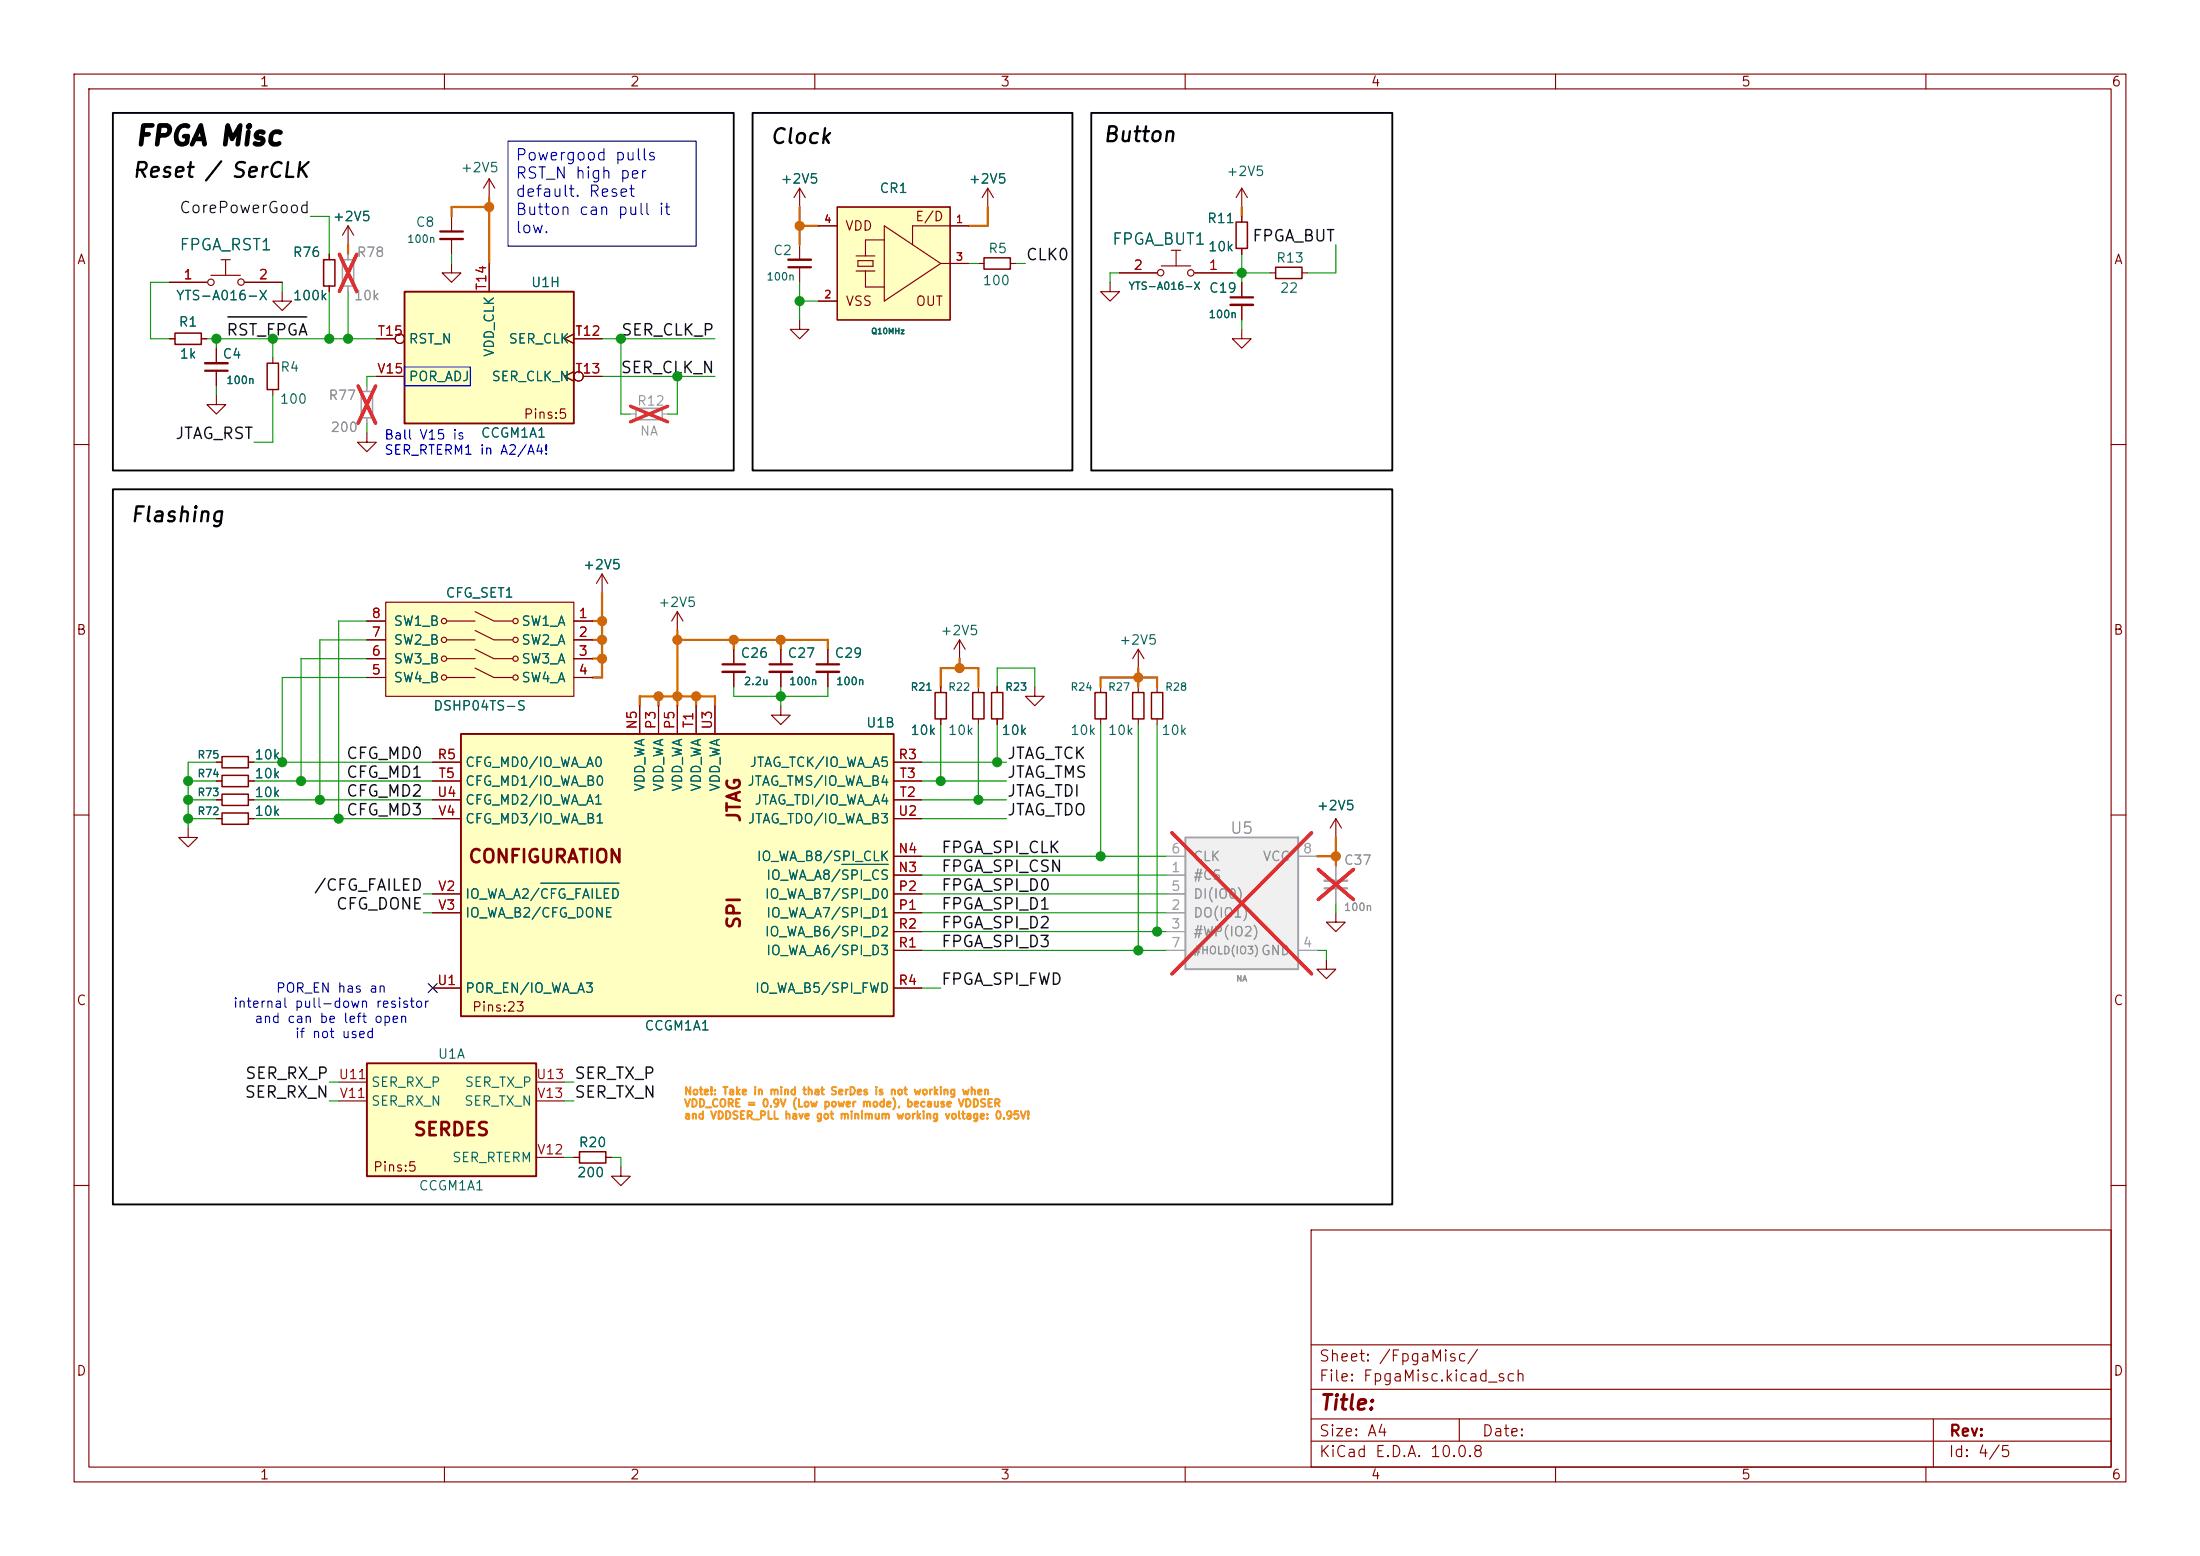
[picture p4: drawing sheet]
<svg xmlns="http://www.w3.org/2000/svg" width="297mm" height="210mm" viewBox="0 0 297 210" stroke-linecap="round" stroke-linejoin="round" font-family="sans-serif">
<g fill="none" stroke="#840000" stroke-width=".15">
<path d="M10 10h277v190h-277zM12 12h273v186h-273zM60 10v2M110 10v2M160 10v2M210 10v2M260 10v2M10 60h2M285 60h2M10 110h2M285 110h2M10 160h2"/>
<path d="M177 166h108v32h-108zM285 160h2M60 198v2M110 198v2M160 198v2M177 194.5h108M177 191.5h108M177 187.5h108M177 181.5h108M197 191.5v3M210 198v2M260 198v2"/>
<path d="M261 191.5v6.5"/>
</g>
<path d="M54.6 49.5h8.9v2.6h-8.9z" fill="#0000c2"/>
<path d="M160 113h15.3v17.8h-15.3z" fill="#f0f0f0"/>
<path d="M160 113h15.3v17.8h-15.3z" fill="none" stroke="#a1a1a1" stroke-width=".25"/>
<path d="M157.5 118.1h2.5M157.5 115.6h2.5M175.3 115.6h2.5M157.5 123.2h2.5M157.5 125.7h2.5M157.5 128.3h2.5M157.5 120.7h2.5M175.3 128.3h2.5" fill="none" stroke="#a1a1a1" stroke-width=".15"/>
<path d="M158.2 112.4l18.9 19M177.1 112.4l-18.9 19" fill="none" stroke="#e12e31" stroke-width=".46"/>
<path d="M81.3 77.5l.7 1.2M81.3 77.5l-.8 1.2M81.3 77.5v2.5M91.4 82.6l-.7 1.2M91.4 82.6l.8 1.2M91.4 82.6v2.5M111.8 87.6v1.9M111.8 90.7v2M129.5 86.4l-.7 1.2M129.5 86.4l.8 1.2M129.5 86.4v2.5M83.8 157.5v1.3h1.3l-1.3 1.2-1.3-1.2h1.3" fill="none" stroke="#840000" stroke-width=".15"/>
<path d="M110.2 89.7h3.1" fill="none" stroke="#840000" stroke-width=".3"/>
<path d="M110.2 90.7h3.1" fill="none" stroke="#840000" stroke-width=".33"/>
<path d="M62.2 99.1h58.4v38.1h-58.4z" fill="#ffffc2"/>
<path d="M62.2 99.1h58.4v38.1h-58.4z" fill="none" stroke="#840000" stroke-width=".25"/>
<g fill="none" stroke="#840000" stroke-width=".15">
<path d="M22.9 38.1h5M28.5 37.2h4M29.8 35.1h1.3M30.5 35.1v2M33 38.1h5.1M47 30.5l.8 1.3M47 30.5l-.8 1.3M47 30.5v2.5M86.4 95.3v3.8M88.9 95.3v3.8M91.4 95.3v3.8M94 95.3v3.8"/>
<path d="M96.5 95.3v3.8M105.4 95.3v1.2h-1.3l1.3 1.3 1.3-1.3h-1.3M105.4 87.6v1.9M105.4 90.7v2M58.4 102.9h3.8M58.4 108h3.8M58.4 105.4h3.8M58.4 110.5h3.8M120.6 118.1h3.9M120.6 115.6h3.9M120.6 102.9h3.9M120.6 108h3.9"/>
<path d="M120.6 105.4h3.9M120.6 110.5h3.9M58.4 123.2h3.8M58.4 120.7h3.8M58.4 133.4h3.8M120.6 123.2h3.9M120.6 120.7h3.9M120.6 128.3h3.9M120.6 125.7h3.9M120.6 133.4h3.9M179.1 129.5v1.3h1.2l-1.2 1.3-1.3-1.3h1.3M77.5 156.2h.7"/>
<path d="M81.8 156.2h.7"/>
<circle cx="28.5" cy="38.1" r=".43"/>
<circle cx="32.5" cy="38.1" r=".43"/>
</g>
<path d="M73 119.2h10.6M113.6 116.7h6.3" fill="none" stroke="#006464" stroke-width=".15"/>
<path d="M78.2 155.4h3.6v1.6h-3.6z" fill="none" stroke="#840000" stroke-width=".2"/>
<path d="M103.9 89.7h3" fill="none" stroke="#840000" stroke-width=".3"/>
<path d="M103.9 90.7h3" fill="none" stroke="#840000" stroke-width=".33"/>
<path d="M54.6 39.4h22.9v17.8h-22.9z" fill="#ffffc2"/>
<path d="M54.6 39.4h22.9v17.8h-22.9z" fill="none" stroke="#840000" stroke-width=".25"/>
<g fill="none" stroke="#840000" stroke-width=".15">
<path d="M61 35.6v1.2h-1.3l1.3 1.3 1.2-1.3h-1.2M61 29.2v1.9M61 32.3v2M66 24.1v2.6M66 35.6v3.8M66 24.1l.8 1.3M66 24.1l-.7 1.3M107.9 25.4l-.7 1.3M107.9 25.4l.8 1.3M107.9 25.4v2.5M107.9 33v2.1M107.9 36.2v1.9"/>
<path d="M132.1 35.6h.7M133.3 25.4l-.7 1.3M133.3 25.4l.8 1.3M133.3 25.4v2.5M136.4 35.6h.8M149.9 38.1v1.3h1.2l-1.2 1.2-1.3-1.2h1.3M151.1 36.8h5.1M156.8 35.9h4M158.1 33.8h1.3M158.8 33.9v1.9M161.3 36.8h5.1M167.6 25.4l-.7 1.3"/>
<path d="M167.6 25.4l.8 1.3M167.6 25.4v2.5M167.6 29.2v.8M167.6 33.5v.8M167.6 38.1v1.9M171.4 36.8h.8M175.8 36.8h.7M50.8 45.7h2.5M50.8 50.8h3.8M77.5 45.1l-1.3 .6 1.3 .7M77.5 50.2l-1.3 .6 1.3 .6M77.5 45.7h3.8"/>
<path d="M78.7 50.8h2.6M107.9 43.2v1.3h1.3l-1.3 1.2-1.2-1.2h1.2M167.6 44.5v1.2h1.3l-1.3 1.3-1.2-1.3h1.2M167.6 41.1v2.1M127 92.7v.8M127 97v.8M153.7 92.7v.8M153.7 97v.8"/>
<circle cx="156.7" cy="36.8" r=".43"/>
<circle cx="160.8" cy="36.8" r=".43"/>
<circle cx="54" cy="45.7" r=".63"/>
<circle cx="78.1" cy="50.8" r=".63"/>
</g>
<path d="M46.2 35.1h1.6v3.5h-1.6z" fill="none" stroke="#a1a1a1" stroke-width=".2"/>
<path d="M47 34.3v.8M47 38.6v.8M180.3 116.8v2.1M180.3 120v1.9" fill="none" stroke="#a1a1a1" stroke-width=".15"/>
<path d="M45.8 34.3l2.4 5M48.2 34.3l-2.4 5M178 117.4l4.7 4M182.7 117.4l-4.7 4" fill="none" stroke="#e12e31" stroke-width=".46"/>
<path d="M178.8 119.9h3.1" fill="none" stroke="#a1a1a1" stroke-width=".3"/>
<path d="M178.8 118.9h3.1" fill="none" stroke="#a1a1a1" stroke-width=".33"/>
<path d="M132.8 34.8h3.6v1.5h-3.6zM166.9 30h1.5v3.5h-1.5zM172.2 36.1h3.6v1.5h-3.6zM126.2 93.5h1.6v3.5h-1.6zM152.9 93.5h1.5v3.5h-1.5z" fill="none" stroke="#840000" stroke-width=".2"/>
<path d="M59.4 31.2h3.1M106.4 36.1h3.1M166.1 40.1h3.1" fill="none" stroke="#840000" stroke-width=".3"/>
<path d="M59.4 32.3h3.1M106.4 35.1h3.1M166.1 41.1h3.1" fill="none" stroke="#840000" stroke-width=".33"/>
<path d="M113 27.9h15.3v15.3h-15.3z" fill="#ffffc2"/>
<path d="M113 27.9h15.3" fill="none" stroke="#ffffc2" stroke-width=".14"/>
<g fill="none" stroke="#840000" stroke-width=".15">
<path d="M38.1 39.4v1.2h-1.3l1.3 1.3 1.3-1.3h-1.3M44.4 34.3v.8M44.4 38.6v.8M110.5 30.5h2.5M113 27.9h15.3v15.3h-15.3zM115.6 34.5h2.5M115.6 36.6h2.5M115.8 35.2h2.1v.7h-2.1zM116.8 36.6v2.1h2.6M119.4 32.4h-2.6v2.1M119.4 30.5l7.6 5.1-7.6 5zM127 35.6h3.8"/>
<path d="M130.8 30.5h-7.6v2.5M22.9 45.7h.7M27.2 45.7h.7M29.2 53.3v1.3h1.3l-1.3 1.3-1.3-1.3h1.3M29.2 47v2M29.2 50.2v1.9M36.8 48.3v.7M36.8 52.6v.7M49.5 58.4v1.3h1.3l-1.3 1.3-1.2-1.3h1.2M110.5 40.6h2.5M99.1 87.6v1.9M99.1 90.7v2"/>
<path d="M132.1 92.7v.8M132.1 97v.8M134.6 92.7v.8M134.6 97v.8M148.6 92.7v.8M148.6 97v.8M153.7 87.6l-.8 1.3M153.7 87.6l.7 1.3M153.7 87.6v2.6M156.2 92.7v.8M156.2 97v.8M25.4 111.8v1.2h1.3l-1.3 1.3-1.3-1.3h1.3"/>
<path d="M29.2 108h.8M29.2 105.4h.8M29.2 102.9h.8M29.2 110.5h.8M33.5 108h.8M33.5 105.4h.8M33.5 102.9h.8M33.5 110.5h.8M180.3 110.5l-.7 1.3M180.3 110.5l.8 1.3M180.3 110.5v2.5M180.3 123.2v1.3h1.3l-1.3 1.2-1.2-1.2h1.2"/>
</g>
<path d="M43.7 35.1h1.5v3.5h-1.5zM23.6 45h3.6v1.5h-3.6zM36.1 49h1.5v3.6h-1.5zM131.3 93.5h1.5v3.5h-1.5zM133.9 93.5h1.5v3.5h-1.5zM147.8 93.5h1.6v3.5h-1.6zM155.4 93.5h1.6v3.5h-1.6zM30 107.2h3.5v1.5h-3.5zM30 104.6h3.5v1.6h-3.5zM30 102.1h3.5v1.5h-3.5zM30 109.7h3.5v1.6h-3.5z" fill="none" stroke="#840000" stroke-width=".2"/>
<path d="M48.8 52.8h1.5v3.6h-1.5zM85.9 55.1h3.5v1.5h-3.5z" fill="none" stroke="#a1a1a1" stroke-width=".2"/>
<path d="M49.5 52.1v.7M49.5 56.4v.8M85.1 55.9h.8M89.4 55.9h.8" fill="none" stroke="#a1a1a1" stroke-width=".15"/>
<path d="M48.4 52.1l2.3 5M50.7 52.1l-2.3 5M85.1 54.8l5 2.1M90.1 54.8l-5 2.1" fill="none" stroke="#e12e31" stroke-width=".46"/>
<path d="M27.7 50h3M97.5 89.7h3.1" fill="none" stroke="#840000" stroke-width=".3"/>
<path d="M27.7 49h3M97.5 90.7h3.1" fill="none" stroke="#840000" stroke-width=".33"/>
<path d="M49.5 143.5h22.9v15.3h-22.9z" fill="#ffffc2"/>
<path d="M49.5 143.5h22.9v15.3h-22.9z" fill="none" stroke="#840000" stroke-width=".25"/>
<path d="M45.7 146.1h3.8M45.7 148.6h3.8M72.4 146.1h3.8M72.4 148.6h3.8M72.4 156.2h3.8" fill="none" stroke="#840000" stroke-width=".15"/>
<path d="M52.1 81.3h25.4v12.7h-25.4z" fill="#ffffc2"/>
<g fill="none" stroke="#840000" stroke-width=".15">
<path d="M22.9 38.1h5M33 38.1h5.1M44.4 34.3v.8M44.4 38.6v.8M66 35.6v3.8M110.5 30.5h2.5M128.3 30.5h2.5M128.3 35.6h2.5M151.1 36.8h5.1M161.3 36.8h5.1M167.6 29.2v.8M167.6 33.5v.8"/>
<path d="M167.6 38.1v1.9M22.9 45.7h.7M27.2 45.7h.7M29.2 47v2M29.2 50.2v1.9M50.8 45.7h2.5M50.8 50.8h3.8M77.5 45.1l-1.3 .6 1.3 .7M77.5 50.2l-1.3 .6 1.3 .6M77.5 45.7h3.8M78.7 50.8h2.6M110.5 40.6h2.5"/>
<path d="M167.6 41.1v2.1M49.5 91.4h2.6M49.5 83.8h2.6M49.5 86.4h2.6M49.5 88.9h2.6M52.1 81.3h25.4v12.7h-25.4zM60.3 91.4h3.8M60.3 83.8h3.8M60.3 86.4h3.8M60.3 88.9h3.8M64.1 90.2l2.6 1.2h2.5M64.1 82.6l2.6 1.2h2.5"/>
<path d="M64.1 85.1l2.6 1.3h2.5M64.1 87.6l2.6 1.3h2.5M77.5 91.4h2.5M77.5 83.8h2.5M77.5 86.4h2.5M77.5 88.9h2.5M86.4 95.3v3.8M88.9 95.3v3.8M91.4 95.3v3.8M94 95.3v3.8M96.5 95.3v3.8M99.1 87.6v1.9"/>
<path d="M99.1 90.7v2M105.4 87.6v1.9M105.4 90.7v2M111.8 87.6v1.9M111.8 90.7v2M127 92.7v.8M127 97v.8M134.6 92.7v.8M134.6 97v.8M139.7 92.7v1.3h-1.3l1.3 1.3 1.3-1.3h-1.3M29.2 108h.8M29.2 105.4h.8"/>
<path d="M29.2 102.9h.8M29.2 110.5h.8M33.5 108h.8M33.5 105.4h.8M33.5 102.9h.8M33.5 110.5h.8M58.4 108h3.8M58.4 105.4h3.8M58.4 102.9h3.8M58.4 110.5h3.8M120.6 108h3.9M120.6 105.4h3.9"/>
<path d="M120.6 102.9h3.9M120.6 118.1h3.9M120.6 115.6h3.9M120.6 110.5h3.9M58.4 123.2h3.8M58.4 120.7h3.8M58.4 133.4h3.8M120.6 123.2h3.9M120.6 120.7h3.9M120.6 128.3h3.9M120.6 125.7h3.9M120.6 133.4h3.9"/>
<path d="M77.5 156.2h.7M81.8 156.2h.7"/>
<circle cx="54" cy="45.7" r=".63"/>
<circle cx="78.1" cy="50.8" r=".63"/>
<circle cx="59.9" cy="83.8" r=".36"/>
<circle cx="59.9" cy="86.4" r=".36"/>
<circle cx="59.9" cy="91.4" r=".36"/>
<circle cx="59.9" cy="88.9" r=".36"/>
<circle cx="69.6" cy="91.4" r=".36"/>
<circle cx="69.6" cy="83.8" r=".36"/>
<circle cx="69.6" cy="88.9" r=".36"/>
<circle cx="69.6" cy="86.4" r=".36"/>
</g>
<path d="M30.8 42.8h10.6" fill="none" stroke="#0f0f0f" stroke-width=".19"/>
<g fill="none" stroke="#009600" stroke-width=".15">
<path d="M22.9 38.1h-2.6v7.6h2.6M38.1 38.1v1.3M41.9 29.2h2.5v5.1M44.4 39.4v6.3M47 39.4v6.3M61 34.3v1.3M107.9 38.1v5.1M130.8 35.6h1.3M137.2 35.6h1.2M151.1 36.8h-1.2v1.3M166.4 36.8h5M167.6 34.3v3.8"/>
<path d="M180.3 33v3.8h-3.8M27.9 45.7h22.9M29.2 45.7v1.3M29.2 52.1v1.2M36.8 45.7v2.6M36.8 53.3v6.4h-2.5M49.5 57.2v1.2M50.8 50.8h-1.3v1.3M81.3 50.8h15.2M81.3 45.7h15.2M83.8 45.7v10.2h1.3M91.4 50.8v5.1h-1.2"/>
<path d="M107.9 40.6h2.6M167.6 43.2v1.3M49.5 91.4h-11.4v11.5M49.5 88.9h-8.9v16.5M49.5 86.4h-6.3v21.6M49.5 83.8h-3.8v26.7M99.1 92.7v1.3h12.7v-1.3M105.4 92.7v2.6M127 97.8v7.6M132.1 97.8v10.2M134.6 92.7v-2.5h5.1v2.5M134.6 97.8v5.1"/>
<path d="M148.6 97.8v17.8M153.7 97.8v30.5M156.2 97.8v27.9M25.4 108h3.8M25.4 110.5h3.8M25.4 105.4h3.8M29.2 102.9h-3.8v8.9M34.3 102.9h24.1M34.3 108h24.1M34.3 110.5h24.1M34.3 105.4h24.1M124.5 102.9h11.4"/>
<path d="M124.5 108h11.4M124.5 110.5h11.4M124.5 115.6h33M124.5 118.1h33M124.5 105.4h11.4M57.1 120.7h1.3M57.1 123.2h1.3M124.5 120.7h33M124.5 133.4h2.5M124.5 123.2h33M124.5 125.7h33M124.5 128.3h33"/>
<path d="M177.8 128.3h1.3v1.2M180.3 121.9v1.3M44.4 148.6h1.3M44.4 146.1h1.3M76.2 156.2h1.3M76.2 148.6h1.3M76.2 146.1h1.3M82.5 156.2h1.3v1.3"/>
</g>
<g fill="none" stroke="#c60" stroke-width=".3">
<path d="M47 33v1.3M66 27.9h-5v1.3M66 26.7v8.9M107.9 30.5h2.6M107.9 27.9v5.1M133.3 27.9v2.6h-2.5M167.6 27.9v1.3M80 86.4h1.3M80 88.9h1.3M80 83.8h1.3M81.3 80v11.4h-1.3M86.4 95.3v-1.3h10.1v1.3"/>
<path d="M88.9 94v1.3M91.4 85.1v10.2M91.4 86.4h20.4v1.2M94 94v1.3M99.1 86.4v1.2M105.4 86.4v1.2M127 92.7v-2.5h5.1v2.5M129.5 88.9v1.3M148.6 92.7v-1.3h7.6v1.3M153.7 90.2v2.5M177.8 115.6h2.5M180.3 113v3.8"/>
</g>
<path d="M57.8 132.7l1.2 1.3M59 132.7l-1.2 1.3" fill="none" stroke="#000084" stroke-width=".15"/>
<path d="M68.6 19.1h25.4v14.1h-25.4z" fill="none" stroke="#0000c2" stroke-width=".15"/>
<path d="M54.6 49.5h8.9v2.6h-8.9z" fill="none" stroke="#00f" stroke-width=".15"/>
<path d="M15.2 15.2h83.9v48.3h-83.9zM101.6 15.2h43.2v48.3h-43.2zM147.3 15.2h40.7v48.3h-40.7zM15.2 66h172.8v96.6h-172.8z" fill="none" stroke="#000" stroke-width=".25"/>
<g fill="none" stroke="#a1a1a1" stroke-width=".15">
<path d="M47 34.3v.8M47 38.6v.8M49.5 52.1v.7M49.5 56.4v.8M157.5 118.1h2.5M157.5 115.6h2.5M175.3 115.6h2.5M180.3 116.8v2.1M157.5 123.2h2.5M157.5 125.7h2.5M157.5 128.3h2.5M157.5 120.7h2.5"/>
<path d="M175.3 128.3h2.5M180.3 120v1.9"/>
</g>
<path d="M45.8 34.3l2.4 5M48.2 34.3l-2.4 5M48.4 52.1l2.3 5M50.7 52.1l-2.3 5M158.2 112.4l18.9 19M177.1 112.4l-18.9 19M178 117.4l4.7 4M182.7 117.4l-4.7 4" fill="none" stroke="#e12e31" stroke-width=".46"/>
<path d="M73 119.2h10.6M113.6 116.7h6.3" fill="none" stroke="#006464" stroke-width=".15"/>
<g fill="#009600">
<circle cx="29.2" cy="45.7" r=".69"/>
<circle cx="44.4" cy="45.7" r=".69"/>
<circle cx="47" cy="45.7" r=".69"/>
<circle cx="36.8" cy="45.7" r=".69"/>
</g>
<circle cx="66" cy="27.9" r=".69" fill="#c60"/>
<circle cx="83.8" cy="45.7" r=".69" fill="#009600"/>
<g fill="#c60">
<circle cx="94" cy="94" r=".69"/>
<circle cx="91.4" cy="94" r=".69"/>
<circle cx="91.4" cy="86.4" r=".69"/>
<circle cx="81.3" cy="88.9" r=".69"/>
<circle cx="81.3" cy="86.4" r=".69"/>
<circle cx="81.3" cy="83.8" r=".69"/>
<circle cx="88.9" cy="94" r=".69"/>
<circle cx="99.1" cy="86.4" r=".69"/>
<circle cx="105.4" cy="86.4" r=".69"/>
</g>
<g fill="#009600">
<circle cx="91.4" cy="50.8" r=".69"/>
<circle cx="107.9" cy="40.6" r=".69"/>
</g>
<circle cx="107.9" cy="30.5" r=".69" fill="#c60"/>
<g fill="#009600">
<circle cx="167.6" cy="36.8" r=".69"/>
<circle cx="127" cy="105.4" r=".69"/>
<circle cx="156.2" cy="125.7" r=".69"/>
<circle cx="153.7" cy="128.3" r=".69"/>
<circle cx="148.6" cy="115.6" r=".69"/>
<circle cx="25.4" cy="107.9" r=".69"/>
<circle cx="25.4" cy="105.4" r=".69"/>
<circle cx="43.2" cy="107.9" r=".69"/>
<circle cx="40.6" cy="105.4" r=".69"/>
<circle cx="38.1" cy="102.9" r=".69"/>
<circle cx="25.4" cy="110.5" r=".69"/>
<circle cx="45.7" cy="110.5" r=".69"/>
<circle cx="105.4" cy="94" r=".69"/>
</g>
<circle cx="180.3" cy="115.6" r=".69" fill="#c60"/>
<g fill="#009600">
<circle cx="134.6" cy="102.9" r=".69"/>
<circle cx="132.1" cy="107.9" r=".69"/>
</g>
<g fill="#c60">
<circle cx="129.5" cy="90.2" r=".69"/>
<circle cx="153.7" cy="91.4" r=".69"/>
</g>
<text font-size="2.6" x="18.1" y="20.2">FPGA Misc</text>
<g font-size="2">
<text x="103.8" y="19.9">Clock</text>
<text x="148.8" y="19.7">Button</text>
<text x="17.7" y="24.5">Reset / SerCLK</text>
<text x="17.4" y="71">Flashing</text>
</g>
<text font-size="2" fill="#840000" x="178" y="190.8">Title:</text>
<g font-size="1.8" fill="#840000">
<text x="100.4" y="111.1" transform="rotate(-90 100.4 111.1)">JTAG</text>
<text x="63.1" y="116.9">CONFIGURATION</text>
<text x="100.4" y="125.5" transform="rotate(-90 100.4 125.5)">SPI</text>
<text x="55.7" y="153.7">SERDES</text>
</g>
<g font-size="1.5" fill="#0000c2">
<text x="69.5" y="22.1">Powergood pulls</text>
<text x="69.5" y="24.5">RST_N high per</text>
<text x="69.5" y="27">default. Reset</text>
<text x="69.5" y="29.4">Button can pull it</text>
<text x="69.5" y="31.9">low.</text>
</g>
<g font-size="1.5" fill="#0f0f0f">
<text x="24.1" y="29.2">CorePowerGood</text>
<text x="138.4" y="35.5">CLK0</text>
<text x="169" y="33">FPGA_BUT</text>
<text x="30.5" y="45.7">RST_FPGA</text>
<text x="83.8" y="45.7">SER_CLK_P</text>
<text x="83.7" y="50.8">SER_CLK_N</text>
<text x="23.6" y="59.6">JTAG_RST</text>
<text x="46.6" y="102.8">CFG_MD0</text>
<text x="46.6" y="107.9">CFG_MD2</text>
<text x="46.6" y="105.4">CFG_MD1</text>
<text x="135.9" y="107.9">JTAG_TDI</text>
<text x="135.9" y="105.4">JTAG_TMS</text>
<text x="135.9" y="102.8">JTAG_TCK</text>
<text x="46.6" y="110.4">CFG_MD3</text>
<text x="135.9" y="110.4">JTAG_TDO</text>
<text x="127" y="118.1">FPGA_SPI_CSN</text>
<text x="127" y="115.5">FPGA_SPI_CLK</text>
<text x="42.3" y="120.6">/CFG_FAILED</text>
<text x="45.3" y="123.1">CFG_DONE</text>
<text x="127" y="125.7">FPGA_SPI_D2</text>
<text x="127" y="120.6">FPGA_SPI_D0</text>
<text x="127" y="123.1">FPGA_SPI_D1</text>
<text x="127" y="128.2">FPGA_SPI_D3</text>
<text x="127" y="133.3">FPGA_SPI_FWD</text>
<text x="32.9" y="148.5">SER_RX_N</text>
<text x="33" y="146">SER_RX_P</text>
<text x="77.4" y="148.5">SER_TX_N</text>
<text x="77.4" y="146">SER_TX_P</text>
</g>
<g font-size="1.5" fill="#006464">
<text x="24.1" y="34.2">FPGA_RST1</text>
<text x="150" y="33.4">FPGA_BUT1</text>
</g>
<text font-size="1.5" fill="#989898" x="166" y="112.9">U5</text>
<g font-size="1.5" fill="#840000">
<text x="178" y="184.1">Sheet: /FpgaMisc/</text>
<text x="178" y="186.8">File: FpgaMisc.kicad_sch</text>
<text x="178" y="197">KiCad E.D.A. 10.0.8</text>
<text x="178" y="194.2">Size: A4</text>
<text x="200" y="194.2">Date:</text>
<text x="263" y="197">Id: 4/5</text>
<text x="263" y="194.2">Rev:</text>
</g>
<g font-size="1.3" fill="#840000">
<text x="35" y="12">1</text>
<text x="85" y="12">2</text>
<text x="135" y="12">3</text>
<text x="185" y="12">4</text>
<text x="235" y="12">5</text>
<text x="285" y="12">6</text>
<text x="10.3" y="36">A</text>
<text x="114" y="31.4">VDD</text>
<text x="123.5" y="30.2">E/D</text>
<text x="285.3" y="36">A</text>
<text x="114.1" y="41.6">VSS</text>
<text x="123.5" y="41.6">OUT</text>
<text x="70.6" y="56.8">Pins:5</text>
<text x="10.2" y="86">B</text>
<text x="285.2" y="86">B</text>
<text x="10.2" y="136">C</text>
<text x="63.6" y="136.9">Pins:23</text>
<text x="285.2" y="136">C</text>
<text x="50.3" y="158.4">Pins:5</text>
<text x="10.2" y="186">D</text>
<text x="285.2" y="186">D</text>
<text x="35" y="200">1</text>
<text x="85" y="200">2</text>
<text x="135" y="200">3</text>
<text x="185" y="200">4</text>
<text x="235" y="200">5</text>
<text x="285" y="200">6</text>
</g>
<g font-size="1.3" fill="#006464">
<text x="62.1" y="23.6">+2V5</text>
<text x="105.3" y="25.1">+2V5</text>
<text x="118.6" y="26.4">CR1</text>
<text x="130.7" y="25.1">+2V5</text>
<text x="165.5" y="24.1">+2V5</text>
<text x="39.4" y="35">R76</text>
<text x="44.8" y="30.2">+2V5</text>
<text x="56" y="30.9">C8</text>
<text x="104.3" y="34.7">C2</text>
<text x="133.3" y="34.5">R5</text>
<text x="162.9" y="30.4">R11</text>
<text x="163" y="34.2">10k</text>
<text x="172.2" y="35.8">R13</text>
<text x="23.7" y="40.8">YTS-A016-X</text>
<text x="39.5" y="40.8">100k</text>
<text x="71.6" y="39.1">U1H</text>
<text x="132.6" y="38.8">100</text>
<text x="163.1" y="39.8">C19</text>
<text x="172.7" y="39.8">22</text>
<text x="24" y="44.4">R1</text>
<text x="55.1" y="46.7">RST_N</text>
<text x="68.6" y="46.7">SER_CLK</text>
<text x="24.2" y="48.7">1k</text>
<text x="30" y="48.7">C4</text>
<text x="37.7" y="50.5">R4</text>
<text x="55.1" y="51.8">POR_ADJ</text>
<text x="66.3" y="51.8">SER_CLK_N</text>
<text x="67" y="48.3" transform="rotate(-90 67 48.3)">VDD_CLK</text>
<text x="37.7" y="54.8">100</text>
<text x="64.8" y="59.4">CCGM1A1</text>
<text x="78.6" y="77.2">+2V5</text>
<text x="60.1" y="81">CFG_SET1</text>
<text x="88.8" y="82.2">+2V5</text>
<text x="53.1" y="89.9">SW3_B</text>
<text x="53.1" y="87.3">SW2_B</text>
<text x="53.1" y="84.8">SW1_B</text>
<text x="70.3" y="84.8">SW1_A</text>
<text x="70.3" y="87.3">SW2_A</text>
<text x="70.3" y="89.9">SW3_A</text>
<text x="99.9" y="89.1">C26</text>
<text x="106.2" y="89.1">C27</text>
<text x="112.6" y="89.1">C29</text>
<text x="126.9" y="86.1">+2V5</text>
<text x="151" y="87.3">+2V5</text>
<text x="53.1" y="92.4">SW4_B</text>
<text x="70.3" y="92.4">SW4_A</text>
<text x="58.4" y="96.2">DSHP04TS-S</text>
<text x="116.8" y="98.5">U1B</text>
<text x="122.8" y="99.5">10k</text>
<text x="127.9" y="99.5">10k</text>
<text x="135.1" y="99.5">10k</text>
<text x="144.4" y="99.5">10k</text>
<text x="149.5" y="99.5">10k</text>
<text x="156.7" y="99.5">10k</text>
<text x="34.3" y="107.9">10k</text>
<text x="34.3" y="105.4">10k</text>
<text x="34.3" y="102.8">10k</text>
<text x="62.7" y="103.8">CFG_MD0/IO_WA_A0</text>
<text x="62.7" y="106.4">CFG_MD1/IO_WA_B0</text>
<text x="87.3" y="106.9" transform="rotate(-90 87.3 106.9)">VDD_WA</text>
<text x="89.9" y="106.9" transform="rotate(-90 89.9 106.9)">VDD_WA</text>
<text x="92.4" y="106.9" transform="rotate(-90 92.4 106.9)">VDD_WA</text>
<text x="94.9" y="106.9" transform="rotate(-90 94.9 106.9)">VDD_WA</text>
<text x="97.5" y="106.9" transform="rotate(-90 97.5 106.9)">VDD_WA</text>
<text x="100.8" y="106.4">JTAG_TMS/IO_WA_B4</text>
<text x="101.1" y="103.8">JTAG_TCK/IO_WA_A5</text>
<text x="34.3" y="110.4">10k</text>
<text x="62.7" y="108.9">CFG_MD2/IO_WA_A1</text>
<text x="62.7" y="111.5">CFG_MD3/IO_WA_B1</text>
<text x="100.9" y="111.5">JTAG_TDO/IO_WA_B3</text>
<text x="101.8" y="108.9">JTAG_TDI/IO_WA_A4</text>
<text x="177.7" y="109.7">+2V5</text>
<text x="102.1" y="116.5">IO_WA_B8/SPI_CLK</text>
<text x="103.3" y="119.1">IO_WA_A8/SPI_CS</text>
<text x="62.7" y="121.6">IO_WA_A2/CFG_FAILED</text>
<text x="62.7" y="124.2">IO_WA_B2/CFG_DONE</text>
<text x="103.2" y="121.6">IO_WA_B7/SPI_D0</text>
<text x="103.3" y="124.2">IO_WA_A7/SPI_D1</text>
<text x="103.2" y="126.7">IO_WA_B6/SPI_D2</text>
<text x="103.3" y="129.2">IO_WA_A6/SPI_D3</text>
<text x="62.7" y="134.3">POR_EN/IO_WA_A3</text>
<text x="101.8" y="134.3">IO_WA_B5/SPI_FWD</text>
<text x="59" y="143.2">U1A</text>
<text x="86.9" y="139.4">CCGM1A1</text>
<text x="50" y="147">SER_RX_P</text>
<text x="50" y="149.6">SER_RX_N</text>
<text x="62.6" y="149.6">SER_TX_N</text>
<text x="62.6" y="147">SER_TX_P</text>
<text x="78" y="155.1">R20</text>
<text x="56.4" y="161">CCGM1A1</text>
<text x="61" y="157.2">SER_RTERM</text>
<text x="77.8" y="159.2">200</text>
</g>
<g font-size="1.3" fill="#989898">
<text x="48.1" y="35">R78</text>
<text x="47.7" y="40.8">10k</text>
<text x="44.3" y="54.3">R77</text>
<text x="44.5" y="58.6">200</text>
<text x="85.9" y="55.1">R12</text>
<text x="86.3" y="59.1">NA</text>
<text x="161" y="119.1">#CS</text>
<text x="161" y="116.5">CLK</text>
<text x="170.4" y="116.5">VCC</text>
<text x="181.3" y="117">C37</text>
<text x="161" y="124.2">DO(IO1)</text>
<text x="161" y="121.6">DI(IO0)</text>
<text x="161" y="126.7">#WP(IO2)</text>
<text x="170.1" y="129.2">GND</text>
</g>
<g font-size="1.3" fill="#a90000">
<text x="24.7" y="38">1</text>
<text x="34.8" y="38">2</text>
<text x="66" y="39.3" transform="rotate(-90 66 39.3)">T14</text>
<text x="152.9" y="36.7">2</text>
<text x="163.1" y="36.7">1</text>
<text x="50.9" y="45.6">T15</text>
<text x="77.6" y="45.6">T12</text>
<text x="50.8" y="50.7">V15</text>
<text x="77.6" y="50.7">T13</text>
<text x="50.1" y="83.7">8</text>
<text x="78" y="83.7">1</text>
<text x="50.1" y="88.8">6</text>
<text x="50.1" y="86.3">7</text>
<text x="78" y="86.3">2</text>
<text x="78" y="88.8">3</text>
<text x="50.1" y="91.4">5</text>
<text x="78" y="91.4">4</text>
<text x="86.3" y="98.6" transform="rotate(-90 86.3 98.6)">N5</text>
<text x="88.8" y="98.5" transform="rotate(-90 88.8 98.5)">P3</text>
<text x="91.4" y="98.5" transform="rotate(-90 91.4 98.5)">P5</text>
<text x="93.9" y="98.4" transform="rotate(-90 93.9 98.4)">T1</text>
<text x="96.4" y="98.6" transform="rotate(-90 96.4 98.6)">U3</text>
<text x="58.9" y="107.9">U4</text>
<text x="59" y="102.8">R5</text>
<text x="59.1" y="105.3">T5</text>
<text x="121.2" y="102.8">R3</text>
<text x="121.3" y="107.9">T2</text>
<text x="121.3" y="105.3">T3</text>
<text x="59" y="110.4">V4</text>
<text x="121.2" y="110.4">U2</text>
<text x="121.2" y="118">N3</text>
<text x="121.2" y="115.5">N4</text>
<text x="59" y="120.6">V2</text>
<text x="59" y="123.1">V3</text>
<text x="121.2" y="123.1">P1</text>
<text x="121.2" y="120.6">P2</text>
<text x="121.2" y="125.6">R2</text>
<text x="121.2" y="128.2">R1</text>
<text x="58.9" y="133.3">U1</text>
<text x="121.2" y="133.3">R4</text>
<text x="45.6" y="146">U11</text>
<text x="45.7" y="148.5">V11</text>
<text x="72.3" y="146">U13</text>
<text x="72.4" y="148.5">V13</text>
<text x="72.4" y="156.1">V12</text>
</g>
<g font-size="1.3" fill="#00f">
<text x="51.8" y="59.6">Ball V15 is</text>
<text x="51.8" y="61.7">SER_RTERM1 in A2/A4!</text>
</g>
<g font-size="1.3" fill="#aaa">
<text x="158" y="118">1</text>
<text x="158" y="115.5">6</text>
<text x="175.8" y="115.5">8</text>
<text x="158" y="123.1">2</text>
<text x="158" y="125.6">3</text>
<text x="158" y="120.6">5</text>
<text x="158" y="128.2">7</text>
<text x="175.8" y="128.2">4</text>
</g>
<g font-size="1.3" fill="#0000c2">
<text x="31.4" y="136.3">internal pull-down resistor</text>
<text x="37.2" y="134.3">POR_EN has an</text>
<text x="34.3" y="138.4">and can be left open</text>
<text x="39.7" y="140.4">if not used</text>
</g>
<g font-size="1" fill="#006464">
<text x="54.9" y="33">100n</text>
<text x="103.4" y="38.1">100n</text>
<text x="152.3" y="39.4">YTS-A016-X</text>
<text x="163.1" y="43.2">100n</text>
<text x="30.5" y="52.1">100n</text>
<text x="100.3" y="92.7">2.2u</text>
<text x="106.4" y="92.7">100n</text>
<text x="112.8" y="92.7">100n</text>
<text x="122.8" y="93.5">R21</text>
<text x="127.9" y="93.5">R22</text>
<text x="135.6" y="93.5">R23</text>
<text x="144.4" y="93.5">R24</text>
<text x="149.5" y="93.5">R27</text>
<text x="157.2" y="93.5">R28</text>
<text x="26.6" y="107.7">R73</text>
<text x="26.6" y="105.2">R74</text>
<text x="26.6" y="102.6">R75</text>
<text x="26.6" y="110.2">R72</text>
</g>
<g font-size="1" fill="#a90000">
<text x="111.2" y="30.4">4</text>
<text x="129" y="30.4">1</text>
<text x="129" y="35.4">3</text>
<text x="111.2" y="40.5">2</text>
</g>
<g font-size="1" fill="#989898">
<text x="181.3" y="123.2">100n</text>
<text x="161" y="129">#HOLD(IO3)</text>
</g>
<g font-size="1" fill="#f90">
<text x="92.3" y="148">Note!: Take in mind that SerDes is not working when</text>
<text x="92.3" y="149.7">VDD_CORE = 0.9V (Low power mode), because VDDSER</text>
<text x="92.3" y="151.3">and VDDSER_PLL have got minimum working voltage: 0.95V!</text>
</g>
<text font-size=".8" fill="#006464" x="117.5" y="45.3">Q10MHz</text>
<text font-size=".8" fill="#989898" x="166.8" y="132.7">NA</text>
</svg>
